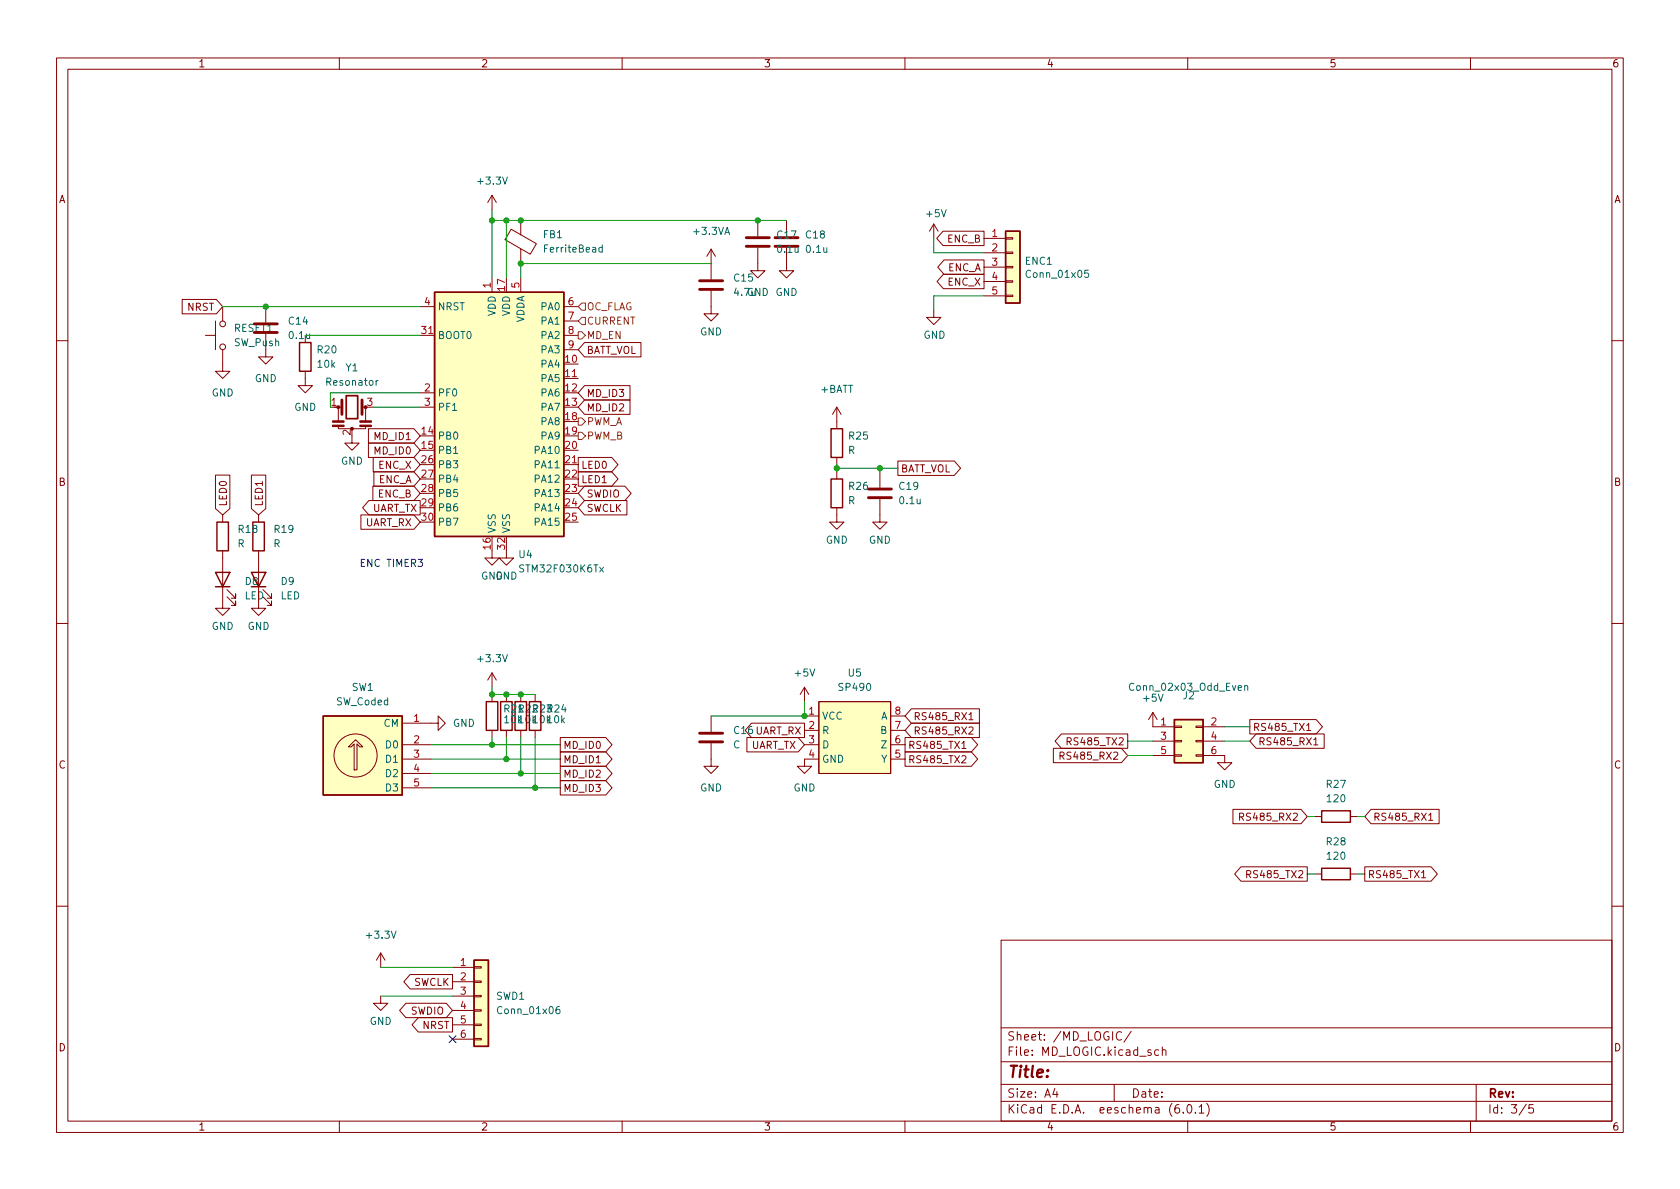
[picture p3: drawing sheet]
<svg xmlns="http://www.w3.org/2000/svg" width="297mm" height="210mm" viewBox="0 0 297 210" stroke-linecap="round" stroke-linejoin="round" font-family="sans-serif">
<g fill="none" stroke="#840000" stroke-width=".18">
<path d="M10 10.2h277v190.1h-277zM12 12.2h273v186.1h-273zM60 10.2v2M110 10.2v2M160 10.2v2M210 10.2v2M260 10.2v2M87 34.5v2.6M87 34.5l-.8 1.3M87 34.5l.8 1.3M92.1 39v2.5M134 39v2.8"/>
<path d="M139.1 39v2.8M165.1 39.6l-.8 1.3M165.1 39.6v2.6M165.1 39.6l.8 1.3M32.2 53h6.1l1.1 1.2-1.1 1.3h-6.1zM36.3 59.3h1.8M38.1 56.8v5M39.4 54.2v2.6M47 59v4.1h1.3l-1.3 1.3-1.3-1.3h1.3M47 54.2v2.8M74.3 59.3h2.5M74.3 54.2h2.5"/>
<path d="M87 49.1v2.6M90.4 40.5l4.4 2.6-1 1.9-4.5-2.6zM92.1 44v2.6M92.1 49.1v2.6M99.7 59.3h2.5M99.7 54.2h2.5M99.7 56.8h2.5M125.7 51.4v4.1h1.3l-1.3 1.3-1.2-1.3h1.2M125.7 44.1v5.3M125.7 44.1l-.7 1.2M125.7 44.1l.8 1.2M134 43.8v4.1h1.3l-1.3 1.2-1.3-1.2h1.3"/>
<path d="M139.1 43.8v4.1h1.2l-1.2 1.2-1.3-1.2h1.3M165.1 54.9v1.2h1.3l-1.3 1.3-1.3-1.3h1.3M166.7 40.9h7.3v2.5h-7.3l-1.1-1.2zM166.8 48.5h7.2v2.5h-7.2l-1.1-1.2zM166.9 46h7.1v2.5h-7.1l-1.1-1.3zM174 42.2h3.8M174 44.7h3.8M174 47.2h3.8M174 49.8h3.8M174 52.3h3.8M177.8 52.2h1.3v.2h-1.3zM177.8 49.7h1.3v.2h-1.3z"/>
<path d="M177.8 47.1h1.3v.3h-1.3zM177.8 44.6h1.3v.2h-1.3zM177.8 42h1.3v.3h-1.3zM10 60.2h2M39.4 61.8v3.9h1.2l-1.2 1.2-1.3-1.2h1.3M54 65.7v2.5h1.2l-1.2 1.3-1.3-1.3h1.3M59.1 72h1.2M59.8 75.3v.5h4.8v-.5M59.8 72v2.4M62.2 77.1v1.3h1.3l-1.3 1.2-1.2-1.2h1.2M64.1 72h.7M64.6 72v2.5"/>
<path d="M65.1 75.8h8.1l1.1 1.3-1.1 1.3h-8.1zM65.1 78.4h8.1l1.1 1.2-1.1 1.3h-8.1zM74.3 69.5h2.5M74.3 72h2.5M99.7 66.9h2.5M99.7 61.8h2.5M103.3 60.6h10v2.5h-10l-1.1-1.3zM103.3 68.2h8.1v2.5h-8.1l-1.1-1.2zM103.3 70.7h8.1v2.6h-8.1l-1.1-1.3zM148 72v3.8M148 72l-.8 1.3M148 72l.7 1.3"/>
<path d="M285 60.2h2M38.1 84h2.5v5.9l-1.2 1.2-1.3-1.2zM39.4 97.4v10.2h1.2l-1.2 1.2-1.3-1.2h1.3M39.4 91.1v1.2M44.4 84h2.6v5.9l-1.3 1.2-1.3-1.2zM45.7 97.4v10.2h1.3l-1.3 1.2-1.3-1.2h1.3M45.7 91.1v1.2M63.8 91.1h9.4l1.1 1.2-1.1 1.3h-9.4zM65.2 88.5h9.1v2.6h-9.1l-1.1-1.3zM65.9 86h7.3l1.1 1.2-1.1 1.3h-7.3zM66 80.9h7.2l1.1 1.3-1.1 1.2h-7.2zM66.1 83.4h7.1l1.1 1.3-1.1 1.3h-7.1z"/>
<path d="M87 97.4v1.3h1.3l-1.3 1.2-1.3-1.2h1.3M89.5 97.4v1.3h1.3l-1.3 1.2-1.2-1.2h1.2M99.7 82.2h2.5M102.2 80.9h6l1.1 1.3-1.1 1.2h-6zM102.2 83.4h6l1.1 1.3-1.1 1.3h-6zM103.3 86h7.2l1.1 1.2-1.1 1.3h-7.2l-1.1-1.3zM103.3 88.5h7.5v2.6h-7.5l-1.1-1.3zM148 89.8v2.5h1.2l-1.2 1.3-1.3-1.3h1.3M148 80.9v1.3M148 83.4v1.3M155.6 88.3v4h1.2l-1.2 1.3-1.3-1.3h1.3M155.6 83.4v2.8"/>
<path d="M158.7 81.5h10l1.1 1.3-1.1 1.3h-10zM10 110.2h2M40.1 105.5l1.6 1.6v-.8v.8h-.8M40.1 104.3l1.6 1.5v-.8v.8h-.8M46.5 105.5l1.5 1.6v-.8v.8h-.8M46.5 104.3l1.5 1.5v-.8v.8h-.8M87 119v2.5M87 119l-.8 1.3M87 119l.8 1.3M285 110.2h2M61.6 132.1l1.3-1.3 1.2 1.3h-.5l-.5-.5v4.5h-.5v-4.5l-.5 .5zM71.1 127.9h6.4v-1.3l1.2 1.3-1.2 1.3v-1.3"/>
<path d="M71.1 131.7h5.1M71.1 134.2h5.1M71.1 136.8h5.1M71.1 139.3h5.1M87 122.8v1.3M87 129.2v1.2M89.5 122.8v1.3M89.5 129.2v1.2M92.1 122.8v1.3M92.1 129.2v1.2M94.6 122.8v1.3M94.6 129.2v1.2"/>
<path d="M99.1 138h8l1.1 1.3-1.1 1.3h-8zM99.1 135.5h8l1.1 1.3-1.1 1.2h-8zM99.1 133h8l1.1 1.2-1.1 1.3h-8zM99.1 130.4h8l1.1 1.3-1.1 1.3h-8zM125.7 131.4v4.1h1.3l-1.3 1.3-1.2-1.3h1.2M125.7 126.6v2.8M132.1 130.4h9l1.1 1.3-1.1 1.3h-9zM132.9 127.9h9.3v2.5h-9.3l-1.1-1.2zM142.2 131.7h2.6M142.2 126.6h2.6M142.2 129.2h2.6M142.2 121.5l-.7 1.3"/>
<path d="M142.2 121.5v2.6M142.2 121.5l.8 1.3M144.8 124.1h12.7v12.7h-12.7zM144.8 134.2h-2.6v1.3h1.3l-1.3 1.3-1.2-1.3h1.2M157.5 131.7h2.5M157.5 134.2h2.5M157.5 126.6h2.5M157.5 129.2h2.5M160 133h11.8l1.1 1.2-1.1 1.3h-11.8zM160 130.4h11.8l1.1 1.3-1.1 1.3h-11.8zM161.1 127.9h12.1v2.5h-12.1l-1.1-1.2zM161.1 125.3h12.1v2.6h-12.1l-1.1-1.3z"/>
<path d="M170.1 133.7l.5-.1 .2 .4-.8 .9h.8M170.1 131.5l.3-.4v1.3M170.1 132.4h.7M171.3 128.7l.5-.2 .2 .4-.7 .9h.7M171.3 126.4l.4-.4v1.3M171.3 127.3h.7M186.2 132.3h12.1l1.1 1.3-1.1 1.3h-12.1zM187.4 133.7l.6-.1 .1-.2v-.3l-.7-.1v1.3M187.7 129.8h11.7v2.5h-11.7l-1.2-1.2zM188.7 131.1h.6l.1-.2-.1-.3-.6-.1v1.2M203.8 126l-.7 1.2M203.8 126v2.5h3.8"/>
<path d="M203.8 126l.8 1.2M203.8 131.1h3.8M203.8 133.6h3.8M207.6 133.5h1.3v.2h-1.3zM207.6 130.9h1.3v.3h-1.3zM207.6 128.4h1.3v.2h-1.3zM211.5 133.5h1.2v.2h-1.2zM211.5 130.9h1.2v.3h-1.2zM211.5 128.4h1.2v.2h-1.2zM212.7 133.6h3.8v1.3h1.3l-1.3 1.2-1.2-1.2h1.2M212.7 128.5h3.8M212.7 131.1h3.8"/>
<path d="M221 127.2h11.7l1.1 1.3-1.1 1.3h-11.7zM222.1 129.8h12v2.5h-12l-1.1-1.2zM231 128.3l.4-.4v1.3M231 129.2h.8M232.3 130.8l.3-.3v1.2M232.3 131.7h.7M218 143.1h12l1.1 1.3-1.1 1.3h-12zM219.2 144.5l.6-.1 .1-.2-.1-.3-.6-.1v1.3M219.4 153.3h11.7v2.5h-11.7l-1.1-1.2zM220.4 154.6h.6l.2-.2-.1-.3-.7-.2v1.3M232.4 154.6h1.3M232.4 144.4h1.3"/>
<path d="M238.8 154.6h1.2M238.8 144.4h1.2M241.3 153.3h11.7l1.1 1.3-1.1 1.2h-11.7zM242.4 143.1h12v2.6h-12l-1.1-1.3zM251.3 154.3l.4-.4v1.3M251.3 155.2h.8M252.6 144.2l.4-.4v1.3M252.6 145.1h.7M10 160.2h2M67.3 176.1v1.3h1.3l-1.3 1.3-1.3-1.3h1.3M67.3 168.5l-.8 1.3M67.3 168.5v2.6"/>
<path d="M67.3 168.5l.8 1.3M71.8 177.4h7.1l1.1 1.3-1.1 1.3h-7.1l-1.1-1.3zM72.5 172.3h7.5v2.6h-7.5l-1.1-1.3zM74 180h6v2.5h-6l-1.1-1.3zM80 171.1h3.8M80 173.6h3.8M80 176.1h3.8M80 178.7h3.8M83.8 178.6h1.3v.2h-1.3zM83.8 176h1.3v.3h-1.3zM83.8 173.5h1.3v.2h-1.3zM83.8 170.9h1.3v.3h-1.3z"/>
<path d="M177 166.3h108v32h-108zM285 160.2h2M60 198.3v2M80 181.2h3.8M80 183.8h3.8M83.8 183.6h1.3v.3h-1.3zM83.8 181.1h1.3v.3h-1.3zM110 198.3v2M160 198.3v2M177 194.8h108M177 191.8h108M177 187.8h108"/>
<path d="M177 181.8h108M186.5 192.5l-.4 1h1M186.9 193v1M197 191.8v3M198.3 182.6a.6 .6 0 0 0-.8 0 .6 .6 0 0 0-.1 .7 .56 .56 0 0 0 .3 .6 .56 .56 0 0 0 .6-.1M200 182.4l-1.3 1.9M204.9 185.7l-.5-.1-.3 .3v.4l.2 .3h.6M205.5 185.8l.2-.2 .4 .1v.9M205.5 185.1v1.5M208.4 195.3a.59 .59 0 0 0-.7 .7v.5l.2 .3h.4l.2-.1 .1-.5-.2-.2-.4-.1-.3 .3M209.2 196.7v.1M210 198.3v2"/>
<path d="M210.1 195.4l.1-.1a.81 .81 0 0 1 .6 .7 .81 .81 0 0 1-.3 .8h-.1a.81 .81 0 0 1-.6-.6 .81 .81 0 0 1 .3-.8zM211.4 196.7v.1M212 195.8l.4-.5v1.5M212 196.8h.9M213.4 195.1a1.72 1.72 0 0 1 0 2.3M260 198.3v2M261 191.8v6.5M269.9 195.3l-1.3 1.9M271.1 195.3h-.7l-.1 .7 .2-.1 .5 .1 .2 .2-.1 .5-.2 .1-.6-.1"/>
<circle cx="39.4" cy="57.3" r=".51"/>
<circle cx="39.4" cy="61.3" r=".51"/>
<circle cx="62.9" cy="133.6" r="3.8"/>
</g>
<g fill="none" stroke="#840000" stroke-width=".51">
<path d="M45 58.8h4M45 57.3h4M123.7 51.2h4.1M123.7 49.7h4.1M132 43.6h4M132 42h4M137 43.6h4.1M137 42h4.1M60.5 70.7v2.6M64 70.7v2.6M153.5 88h4.1M153.5 86.5h4.1"/>
<path d="M123.7 131.2h4.1M123.7 129.7h4.1"/>
</g>
<g fill="#ffffc2" stroke="#ffffc2" stroke-width=".18">
<path d="M76.8 51.7h22.9v43.2h-22.9z"/>
<path d="M57.1 126.6h14v14h-14z"/>
<path d="M207.6 127.2h5.1v7.7h-5.1z"/>
<path d="M177.8 40.9h2.5v12.7h-2.5z"/>
<path d="M144.8 124.1h12.7v12.7h-12.7z"/>
<path d="M83.8 169.8h2.6v15.2h-2.6z"/>
</g>
<g fill="none" stroke="#840000" stroke-width=".25">
<path d="M76.8 51.7h22.9v43.2h-22.9zM177.8 40.9h2.5v12.7h-2.5zM53 60.6h2v5.1h-2zM146.9 75.8h2.1v5.1h-2.1zM38.4 92.3h2v5.1h-2zM44.7 92.3h2v5.1h-2zM146.9 84.7h2.1v5.1h-2.1zM38.1 101.2h2.5l-1.2 2.6zM38.1 103.8h2.5M44.4 101.2h2.6l-1.3 2.6zM44.4 103.8h2.6M57.1 126.6h14v14h-14z"/>
<path d="M86 124.1h2v5.1h-2zM88.5 124.1h2.1v5.1h-2.1zM91.1 124.1h2v5.1h-2zM93.6 124.1h2v5.1h-2zM207.6 127.2h5.1v7.7h-5.1zM233.7 153.5h5.1v2.1h-5.1zM233.7 143.4h5.1v2h-5.1zM83.8 169.8h2.6v15.2h-2.6z"/>
</g>
<path d="M106.5 43.8l-.4-.1-.2 .3 .1 .5h.5M106.5 43.3v1.3M192.4 47.8h-.6v.6l.1-.1h.5l.1 .2-.1 .4-.2 .2-.4-.2M66.9 67.3l-.4 .2M106 100.3l.7 .9M106.7 100.3l-.7 .9M220.1 121.4l.2-.2 .3 .1v.8M220.1 121.2v.9M98.9 178h-.4a.86 .86 0 0 0 0 1.3l.5-.2v-.4l-.2-.2h-.3l-.2 .2" fill="none" stroke="#006464" stroke-width=".18"/>
<g fill="#840000" stroke="#840000" stroke-width=".18">
<path d="M58.8 75.2h2v.2h-2z"/>
<path d="M58.8 74.4h2v.3h-2z"/>
<path d="M63.6 75.2h2.1v.2h-2.1z"/>
<path d="M63.6 74.4h2.1v.3h-2.1z"/>
<circle cx="59.8" cy="72" r=".25"/>
</g>
<path d="M61.2 70h2v4h-2z" fill="none" stroke="#840000" stroke-width=".3"/>
<path d="M102.2 58.7h.7l.6 .6-.6 .6h-.7zM102.9 53.6h.6v1.3h-.6l-.7-.7zM102.9 56.1h.6v1.3h-.6l-.7-.6zM102.2 73.9h.7l.6 .6-.6 .7h-.7zM102.2 76.4h.7l.6 .7-.6 .6h-.7z" fill="none" stroke="#725600" stroke-width=".18"/>
<g fill="none" stroke="#009600" stroke-width=".18">
<path d="M87 37.1v12M87 39h52.1M89.5 39v10.1M39.4 54.2h34.9M54 59.3h20.3M125.7 46.6h-33.6v2.5M165.1 42.2v2.5h8.9M174 52.3h-8.9v2.6M66 72h8.3M74.3 69.5h-15.9v2.5M148 82.8h10.7M148 82.2v1.2"/>
<path d="M155.6 82.8v.6M76.2 139.3h22.9M76.2 134.2h22.9M76.2 131.7h22.9M76.2 136.8h22.9M87 121.5v1.3h7.6M87 130.4v1.3M89.5 130.4v3.8M92.1 130.4v6.4M94.6 130.4v8.9M142.2 124.1v2.5h-16.5M199.4 131.1h4.4"/>
<path d="M199.4 133.6h4.4M216.5 128.5h4.5M216.5 131.1h4.5M231.1 154.6h1.3M231.1 144.4h1.3M240 154.6h1.3M240 144.4h1.3M67.3 176.1h12.7M67.3 171.1h12.7"/>
</g>
<path d="M79.4 183.2l1.2 1.2M80.6 183.2l-1.2 1.2" fill="none" stroke="#000084" stroke-width=".18"/>
<g fill="#009600" stroke="#009600" stroke-width=".18">
<circle cx="89.5" cy="122.8" r=".46"/>
<circle cx="87" cy="131.7" r=".46"/>
<circle cx="87" cy="122.8" r=".46"/>
<circle cx="142.2" cy="126.6" r=".46"/>
<circle cx="94.6" cy="139.3" r=".46"/>
<circle cx="92.1" cy="136.8" r=".46"/>
<circle cx="89.5" cy="134.2" r=".46"/>
<circle cx="92.1" cy="122.8" r=".46"/>
<circle cx="92.1" cy="46.6" r=".46"/>
<circle cx="134" cy="39" r=".46"/>
<circle cx="92.1" cy="39" r=".46"/>
<circle cx="89.5" cy="39" r=".46"/>
<circle cx="87" cy="39" r=".46"/>
<circle cx="47" cy="54.2" r=".46"/>
<circle cx="148" cy="82.8" r=".46"/>
<circle cx="155.6" cy="82.8" r=".46"/>
</g>
<text font-size="2.8" fill="#840000" x="178" y="190.6">Title:</text>
<g font-size="2.1" fill="#840000">
<text x="178" y="184">Sheet: /MD_LOGIC/</text>
<text x="178" y="186.7">File: MD_LOGIC.kicad_sch</text>
<text x="178" y="196.9">KiCad E.D.A. eeschema (6.0.1)</text>
<text x="178" y="194.1">Size: A4</text>
<text x="200" y="194.1">Date:</text>
<text x="263" y="194.1">Rev:</text>
<text x="263" y="196.9">Id: 3/5</text>
</g>
<g font-size="1.8" fill="#840000">
<text x="35" y="11.9">1</text>
<text x="85" y="11.9">2</text>
<text x="135" y="11.9">3</text>
<text x="185" y="11.9">4</text>
<text x="235" y="11.9">5</text>
<text x="285" y="11.9">6</text>
<text x="10.3" y="35.9">A</text>
<text x="285.3" y="35.9">A</text>
<text x="167.5" y="48">ENC_A</text>
<text x="167.5" y="42.9">ENC_B</text>
<text x="167.6" y="50.5">ENC_X</text>
<text x="33.1" y="54.9">NRST</text>
<text x="51.2" y="59.9">0.1u</text>
<text x="103.7" y="62.6">BATT_VOL</text>
<text x="103.7" y="70.2">MD_ID3</text>
<text x="66.4" y="77.8">MD_ID1</text>
<text x="103.7" y="72.7">MD_ID2</text>
<text x="66.4" y="80.3">MD_ID0</text>
<text x="67" y="82.9">ENC_X</text>
<text x="102.7" y="82.9">LED0</text>
<text x="159.2" y="83.5">BATT_VOL</text>
<text x="10.3" y="85.9">B</text>
<text x="40.1" y="89.6" transform="rotate(-90 40.1 89.6)">LED0</text>
<text x="46.4" y="89.6" transform="rotate(-90 46.4 89.6)">LED1</text>
<text x="66.9" y="85.4">ENC_A</text>
<text x="66.9" y="88">ENC_B</text>
<text x="102.7" y="85.4">LED1</text>
<text x="103.7" y="88">SWDIO</text>
<text x="285.3" y="85.9">B</text>
<text x="64.5" y="93">UART_RX</text>
<text x="65.7" y="90.5">UART_TX</text>
<text x="103.7" y="90.5">SWCLK</text>
<text x="129.8" y="129.8">C16 UART_RX</text>
<text x="161.4" y="129.9">RS485_RX2</text>
<text x="161.4" y="127.3">RS485_RX1</text>
<text x="189.3" y="131.8">RS485_TX2</text>
<text x="221.5" y="129.2">RS485_TX1</text>
<text x="222.4" y="131.8">RS485_RX1</text>
<text x="10.3" y="135.9">C</text>
<text x="99.5" y="137.5">MD_ID2</text>
<text x="99.5" y="135">MD_ID1</text>
<text x="99.5" y="132.4">MD_ID0</text>
<text x="132.7" y="132.4">UART_TX</text>
<text x="160.5" y="135">RS485_TX2</text>
<text x="160.5" y="132.4">RS485_TX1</text>
<text x="188.1" y="134.3">RS485_RX2</text>
<text x="285.3" y="135.9">C</text>
<text x="99.5" y="140">MD_ID3</text>
<text x="219.9" y="145.1">RS485_RX2</text>
<text x="242.7" y="145.1">RS485_RX1</text>
<text x="221" y="155.3">RS485_TX2</text>
<text x="241.8" y="155.3">RS485_TX1</text>
<text x="72.6" y="179.4">SWDIO</text>
<text x="73" y="174.3">SWCLK</text>
<text x="10.3" y="185.9">D</text>
<text x="74.7" y="181.9">NRST</text>
<text x="285.3" y="185.9">D</text>
<text x="35" y="199.9">1</text>
<text x="85" y="199.9">2</text>
<text x="135" y="199.9">3</text>
<text x="185" y="199.9">4</text>
<text x="235" y="199.9">5</text>
<text x="285" y="199.9">6</text>
</g>
<g font-size="1.8" fill="#006464">
<text x="84.7" y="32.6">+3.3V</text>
<text x="122.8" y="41.5">+3.3VA</text>
<text x="163.9" y="38.4">+5V</text>
<text x="96.1" y="42.1">FB1</text>
<text x="96.5" y="44.6">FerriteBead</text>
<text x="137.5" y="42.2">C17</text>
<text x="137.6" y="44.7">0.1u</text>
<text x="142.5" y="42.2">C18</text>
<text x="142.6" y="44.7">0.1u</text>
<text x="181.3" y="46.8">ENC1</text>
<text x="129.8" y="49.8">C15</text>
<text x="129.9" y="52.3">4.7u</text>
<text x="132" y="52.3">GND GND</text>
<text x="181.7" y="49.1">Conn_01x05</text>
<text x="41.4" y="58.7">RESET1</text>
<text x="51.1" y="57.4">C14</text>
<text x="77.3" y="59.9">BOOT0</text>
<text x="77.3" y="54.9">NRST</text>
<text x="87.6" y="55.9" transform="rotate(-90 87.6 55.9)">VDD</text>
<text x="90.2" y="55.9" transform="rotate(-90 90.2 55.9)">VDD</text>
<text x="92.7" y="57.2" transform="rotate(-90 92.7 57.2)">VDDA</text>
<text x="95.7" y="54.9">PA0</text>
<text x="95.7" y="57.4">PA1</text>
<text x="95.7" y="59.9">PA2</text>
<text x="123.8" y="59.3">GND</text>
<text x="163.3" y="59.9">GND</text>
<text x="41.4" y="61.2">SW_Push</text>
<text x="56.2" y="62.5">R20</text>
<text x="56.2" y="65">10k</text>
<text x="61.1" y="65.7">Y1</text>
<text x="95.7" y="65">PA4</text>
<text x="95.7" y="62.5">PA3</text>
<text x="37.4" y="70.1">GND</text>
<text x="45" y="67.6">GND</text>
<text x="57.9" y="68.2">Resonator</text>
<text x="77.3" y="70.1">PF0</text>
<text x="95.7" y="67.6">PA5</text>
<text x="95.7" y="70.1">PA6</text>
<text x="145.1" y="69.5">+BATT</text>
<text x="52" y="72.6">GND</text>
<text x="77.3" y="77.7">PB0</text>
<text x="77.3" y="72.6">PF1</text>
<text x="95.7" y="72.6">PA7</text>
<text x="95.7" y="75.2">PA8</text>
<text x="95.7" y="77.7">PA9</text>
<text x="150.2" y="77.7">R25</text>
<text x="60.3" y="82.2">GND</text>
<text x="77.3" y="80.3">PB1</text>
<text x="77.3" y="82.8">PB3</text>
<text x="94.8" y="80.3">PA10</text>
<text x="94.8" y="82.8">PA11</text>
<text x="149.9" y="80.3">R</text>
<text x="77.3" y="85.3">PB4</text>
<text x="77.3" y="87.9">PB5</text>
<text x="94.8" y="85.3">PA12</text>
<text x="94.8" y="87.9">PA13</text>
<text x="149.9" y="89.1">R</text>
<text x="150.2" y="86.6">R26</text>
<text x="159.1" y="86.6">C19</text>
<text x="159.1" y="89.1">0.1u</text>
<text x="42.2" y="94.2">R18</text>
<text x="48.6" y="94.2">R19</text>
<text x="77.3" y="90.4">PB6</text>
<text x="77.3" y="93">PB7</text>
<text x="87.6" y="94.4" transform="rotate(-90 87.6 94.4)">VSS</text>
<text x="90.2" y="94.4" transform="rotate(-90 90.2 94.4)">VSS</text>
<text x="94.8" y="90.4">PA14</text>
<text x="94.8" y="93">PA15</text>
<text x="42" y="96.8">R</text>
<text x="48.3" y="96.8">R</text>
<text x="91.8" y="98.7">U4</text>
<text x="92.2" y="101.2">STM32F030K6Tx</text>
<text x="146" y="96.1">GND</text>
<text x="153.6" y="96.1">GND</text>
<text x="43.2" y="106">LED</text>
<text x="43.4" y="103.4">D8</text>
<text x="49.6" y="106">LED</text>
<text x="49.7" y="103.4">D9</text>
<text x="85" y="102.5">GND</text>
<text x="87.6" y="102.5">GND</text>
<text x="37.4" y="111.4">GND</text>
<text x="43.8" y="111.4">GND</text>
<text x="84.7" y="117.1">+3.3V</text>
<text x="140.6" y="119.6">+5V</text>
<text x="150" y="119.6">U5</text>
<text x="59.5" y="124.7">SW_Coded</text>
<text x="62.2" y="122.2">SW1</text>
<text x="89.2" y="126">R21R22R23R24</text>
<text x="148.5" y="122.2">SP490</text>
<text x="200.1" y="122.1">Conn_02x03_Odd_Even</text>
<text x="202.2" y="124.1">+5V</text>
<text x="209.2" y="123.6">J2</text>
<text x="67.9" y="128.5">CM</text>
<text x="80.1" y="128.5">GND</text>
<text x="89.2" y="127.9">10k10k10k10k</text>
<text x="145.3" y="127.2">VCC</text>
<text x="145.3" y="129.8">R</text>
<text x="155.7" y="129.8">B</text>
<text x="155.7" y="127.2">A</text>
<text x="68.4" y="132.3">D0</text>
<text x="68.4" y="134.9">D1</text>
<text x="68.4" y="137.4">D2</text>
<text x="129.6" y="132.3">C</text>
<text x="145.3" y="132.3">D</text>
<text x="145.3" y="134.9">GND</text>
<text x="155.8" y="134.9">Y</text>
<text x="155.9" y="132.3">Z</text>
<text x="68.4" y="139.9">D3</text>
<text x="123.8" y="139.9">GND</text>
<text x="140.3" y="139.9">GND</text>
<text x="214.6" y="139.3">GND</text>
<text x="234.6" y="139.3">R27</text>
<text x="234.7" y="141.9">120</text>
<text x="234.6" y="149.5">R28</text>
<text x="234.7" y="152">120</text>
<text x="65" y="166">+3.3V</text>
<text x="87.7" y="176.8">SWD1</text>
<text x="88.3" y="179.3">Conn_01x06</text>
<text x="65.3" y="181.2">GND</text>
</g>
<g font-size="1.8" fill="#a90000">
<text x="175.4" y="41.9">1</text>
<text x="175.4" y="44.4">2</text>
<text x="175.4" y="47">3</text>
<text x="75.1" y="54">4</text>
<text x="86.7" y="50.9" transform="rotate(-90 86.7 50.9)">1</text>
<text x="89.3" y="51.4" transform="rotate(-90 89.3 51.4)">17</text>
<text x="91.8" y="50.9" transform="rotate(-90 91.8 50.9)">5</text>
<text x="100.5" y="54">6</text>
<text x="175.4" y="49.5">4</text>
<text x="175.4" y="52.1">5</text>
<text x="74.6" y="59">31</text>
<text x="100.5" y="56.5">7</text>
<text x="100.5" y="59">8</text>
<text x="100" y="64.1">10</text>
<text x="100.5" y="61.6">9</text>
<text x="58.6" y="71.7">1</text>
<text x="64.9" y="71.7">3</text>
<text x="75.1" y="69.2">2</text>
<text x="75.1" y="71.7">3</text>
<text x="100" y="66.7">11</text>
<text x="100" y="69.2">12</text>
<text x="100" y="71.7">13</text>
<text x="62" y="76.9" transform="rotate(-90 62 76.9)">2</text>
<text x="74.6" y="76.8">14</text>
<text x="100" y="74.3">18</text>
<text x="100" y="76.8">19</text>
<text x="74.6" y="79.4">15</text>
<text x="74.6" y="81.9">26</text>
<text x="100" y="79.4">20</text>
<text x="100" y="81.9">21</text>
<text x="74.6" y="84.4">27</text>
<text x="74.6" y="87">28</text>
<text x="74.6" y="89.5">29</text>
<text x="100" y="84.4">22</text>
<text x="100" y="87">23</text>
<text x="100" y="89.5">24</text>
<text x="74.6" y="92.1">30</text>
<text x="100" y="92.1">25</text>
<text x="86.7" y="97.1" transform="rotate(-90 86.7 97.1)">16</text>
<text x="89.3" y="97.1" transform="rotate(-90 89.3 97.1)">32</text>
<text x="73.2" y="127.6">1</text>
<text x="73.2" y="131.4">2</text>
<text x="143" y="126.4">1</text>
<text x="143" y="128.9">2</text>
<text x="143" y="131.4">3</text>
<text x="158.3" y="131.4">6</text>
<text x="158.3" y="128.9">7</text>
<text x="158.3" y="126.4">8</text>
<text x="205.2" y="128.3">1</text>
<text x="205.2" y="130.8">3</text>
<text x="214.1" y="128.3">2</text>
<text x="214.1" y="130.8">4</text>
<text x="73.2" y="134">3</text>
<text x="73.2" y="136.5">4</text>
<text x="143" y="134">4</text>
<text x="158.3" y="134">5</text>
<text x="205.2" y="133.3">5</text>
<text x="214.1" y="133.3">6</text>
<text x="73.2" y="139.1">5</text>
<text x="81.4" y="170.8">1</text>
<text x="81.4" y="173.3">2</text>
<text x="81.4" y="175.9">3</text>
<text x="81.4" y="178.4">4</text>
<text x="81.4" y="181">5</text>
<text x="81.4" y="183.5">6</text>
</g>
<g font-size="1.8" fill="#725600">
<text x="103.7" y="59.9">MD_EN</text>
<text x="103.7" y="54.9">OC_FLAG</text>
<text x="103.7" y="57.4">CURRENT</text>
<text x="103.7" y="75.2">PWM_A</text>
<text x="103.7" y="77.7">PWM_B</text>
</g>
<text font-size="1.8" fill="#0000c2" x="63.5" y="100.2">ENC TIMER3</text>
</svg>
